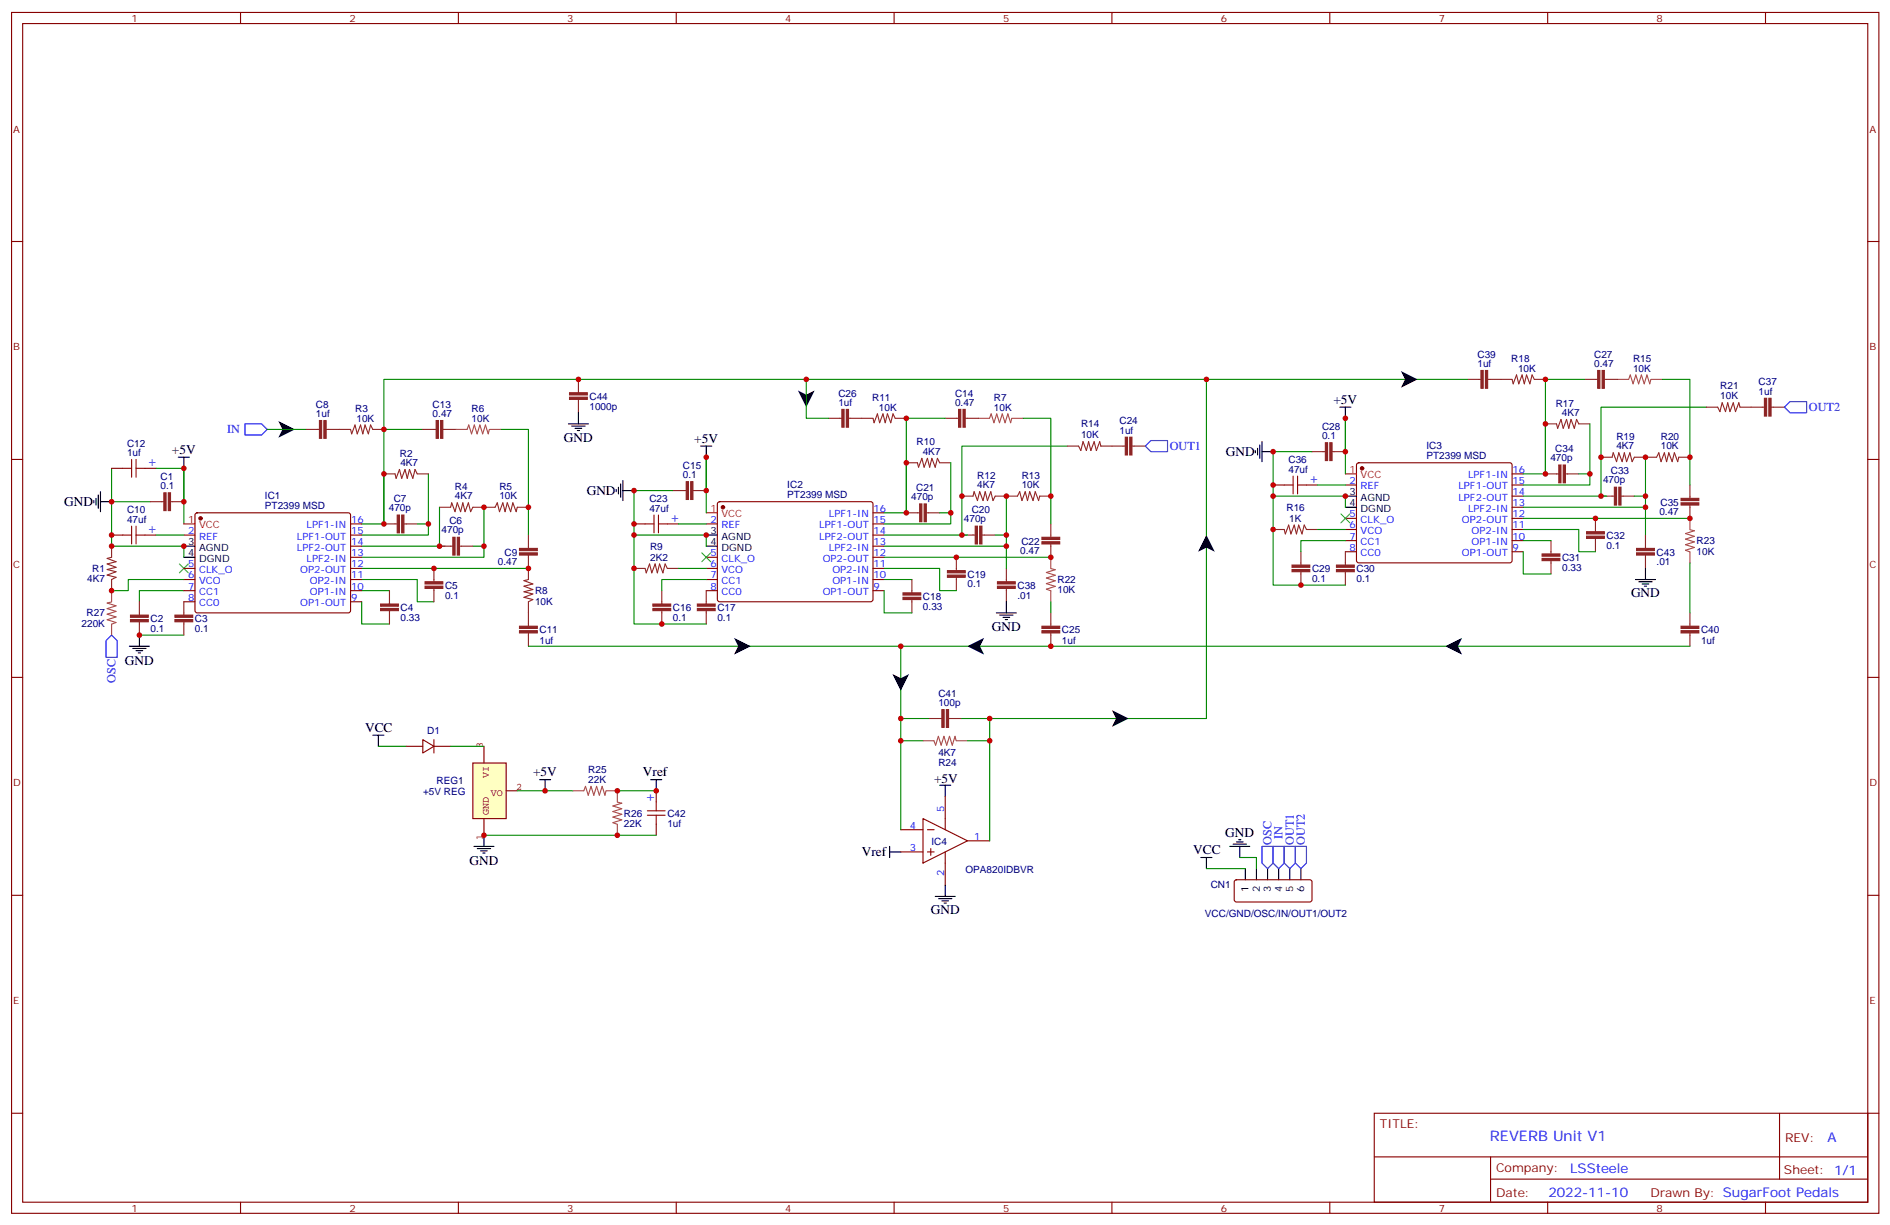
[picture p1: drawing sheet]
<svg xmlns="http://www.w3.org/2000/svg" width="600mm" height="389mm" viewBox="0 0 600 389" stroke-linecap="round" stroke-linejoin="round" font-family="sans-serif">
<g fill="none" stroke="#008700" stroke-width=".35">
<path d="M134.2 136.2h-12.4v14.2M158.9 136.2h8.8v33.6M255.9 120.4h209.9M263 132.7h-7.1v-12.3h-134.1v15.8M300 132.7h-12.3v14.1M324.7 132.7h8.8v33.5M382.9 120.4v107.6h-68.8M427 132.7v17.7M490.5 134.5v15.9h-7.1M490.5 134.5v15.9M502.8 120.4h-12.3v14.1M504.6 134.5v19.4h-21.2"/>
<path d="M527.5 120.4h8.9v33.5M541.7 129.2h-33.6v28.2M35.4 148.6v10.6M47.8 159.2h-12.4v14.1h22.9v3.5M49.5 148.6h8.8v17.6M121.8 150.4v15.8h-7M121.8 150.4v15.8M136 150.4v19.4h-21.2M213.6 155.6h-12.4v14.2h23v3.5M224.2 145.1v17.6M287.7 146.8v15.9h-7.1M287.7 146.8v15.9"/>
<path d="M301.8 146.8v19.4h-21.2M319.4 157.4v15.9h-38.8M338.8 141.5h-33.5v28.3M404.1 157.4v28.2h22.9M416.4 143.3h-12.3v14.1h22.9v3.5M418.2 153.9h8.8M483.4 157.4h26.5M501.1 150.4h3.5M518.7 157.4h3.6M522.3 145.1v15.8h-38.9M49.5 169.8h8.8M114.8 173.3h26.5"/>
<path d="M132.4 166.2h3.6M139.5 160.9v12.4M150.1 173.3h3.5M153.6 160.9v15.9h-38.8M201.2 169.8v28.2h23M215.3 166.2h8.9M280.6 169.8h26.5M280.6 176.8h52.9M298.2 162.7h3.6M315.9 169.8h3.5M418.2 168h8.8M427 171.5h-14.1v3.5"/>
<path d="M483.4 175v7.1h8.9M483.4 168h17.7v7h5.3M483.4 171.5h8.9M483.4 164.5h53M536.4 178.6v15.9M58.3 187.4h-14.1v3.5M114.8 183.9h17.6v7h5.3M114.8 190.9v7.1h8.8M114.8 180.3h52.9M114.8 187.4h8.8M215.3 180.3h8.9M224.2 183.9h-14.2v3.5"/>
<path d="M280.6 187.4v7.1h8.8M280.6 180.3h17.6v7.1h5.3M280.6 183.9h8.8M333.5 190.9v3.6M44.2 201.5h14.1M167.7 205h368.7M285.9 205v23M285.9 235h7M294.7 228h-8.8v35.2M305.3 228h8.8v38.8M307.1 235h7"/>
</g>
<g fill="none" stroke="#8c2424" stroke-width=".35">
<path d="M97.2 136.2h4.2M103.5 136.2h7.8l.3 1.5 1.1-2.9 .7 2.9 1-2.9 .7 2.9 .8-2.9 1 2.9 .7-2.9 .7 1.4h3.5M134.2 136.2h4.2M140.5 136.2h4.3M263 132.7h4.2M269.3 132.7h7.8l.3 1.4 1.1-2.8 .7 2.8 1-2.8 .8 2.8 .7-2.8 1 2.8 .7-2.8 .7 1.4h3.6M300 132.7h4.2M306.4 132.7h4.2M465.8 120.4h4.2M472.2 120.4h7.7l.4 1.4 1-2.8 .7 2.8 1.1-2.8 .7 2.8 .7-2.8 1.1 2.8 .7-2.8 .7 1.4h3.5M490.5 134.5h3.5l.4 1.4 1-2.8 .7 2.8 1.1-2.8 .7 2.8 .7-2.8 1.1 2.8 .7-2.8 .7 1.4h3.5M502.8 120.4h4.3"/>
<path d="M509.2 120.4h4.2M541.7 129.2h3.5l.7 1.4 .7-2.8 1.1 2.8 .7-2.8 .7 2.8 1-2.8 .7 2.8 1.1-2.8 .3 1.4h7.8M562.1 129.2h4.2M47.8 159.2h4.2M54.1 159.2h4.2M121.8 150.4h3.6l.3 1.4 1.1-2.9 .7 2.9 1.1-2.9 .7 2.9 .7-2.9 1 2.9 .7-2.9 .7 1.5h3.6M213.6 155.6h4.2M219.9 155.6h4.3M287.7 146.8h3.5l.3 1.4 1.1-2.8 .7 2.8 1.1-2.8 .7 2.8 .7-2.8 1 2.8 .7-2.8 .7 1.4h3.6M305.3 157.4h3.5l.4-1.4 1 2.8 .7-2.8 1.1 2.8 .7-2.8 .7 2.8 1.1-2.8 .7 2.8 .7-1.4h7l.7-1.4 .7 2.8 1.1-2.8 .7 2.8 .7-2.8 1.1 2.8 .7-2.8 1 2.8 .4-1.4h3.5M338.8 141.5h3.5l.7 1.4 .7-2.8 1.1 2.8 .7-2.8 .7 2.8 1.1-2.8 .7 2.8 1-2.8 .4 1.4h7.8M359.3 141.5h4.2"/>
<path d="M416.4 143.3h4.3M422.8 143.3h4.2M490.5 150.4h4.2M496.9 150.4h4.2M508.1 157.4h4.3M508.1 145.1h3.6l.3-1.4 1.1 2.8 .7-2.8 1 2.8 .7-2.8 .8 2.8 1-2.8 .7 2.8 .7-1.4h7.1l.7-1.4 .7 2.8 1-2.8 .8 2.8 .7-2.8 1 2.8 .7-2.8 1.1 2.8 .3-1.4h3.6M514.5 157.4h4.2M536.4 153.9v4.2M35.4 173.3v3.5l-1.4 .4 2.8 1-2.8 .7 2.8 1.1-2.8 .7 2.8 .7-2.8 1.1 2.8 .7-1.4 .7v3.5M121.8 166.2h4.3M128.2 166.2h4.2M139.5 160.9h3.5l.4-1.4 1 2.8 .7-2.8 1.1 2.8 .7-2.8 .7 2.8 1.1-2.8 .7 2.8 .7-1.4h7l.7-1.4 .7 2.8 1.1-2.8 .7 2.8 .7-2.8 1.1 2.8 .7-2.8 1 2.8 .4-1.4h3.5"/>
<path d="M139.5 173.3h4.2M145.8 173.3h4.3M167.7 169.8v4.2M167.7 176.1v7.8l-1.4 .3 2.8 1.1-2.8 .7 2.8 1-2.8 .7 2.8 .8-2.8 1 2.8 .7-1.4 .7v7.8M287.7 162.7h4.2M294 162.7h4.2M303.5 176.8v4.2M305.3 169.8h4.2M311.6 169.8h4.3M333.5 166.2v4.3M333.5 172.6v4.2M404.1 168h3.5l.4 1.4 1-2.8 .7 2.8 1.1-2.8 .7 2.8 .7-2.8 1 2.8 .7-2.8 .8 1.4h3.5"/>
<path d="M412.9 175v4.3M427 175v4.3M492.3 171.5v4.3M492.3 177.9v4.2M506.4 164.5v4.2M506.4 170.8v4.2M536.4 160.2v4.3M44.2 190.9v4.3M44.2 197.3v4.2M58.3 190.9v4.3M58.3 197.3v4.2M123.6 187.4v4.2"/>
<path d="M123.6 193.7v4.3M137.7 180.3v4.3M137.7 186.7v4.2M201.2 180.3h3.6l.3 1.5 1.1-2.9 .7 2.9 1-2.9 .7 2.9 .7-2.9 1.1 2.9 .7-2.9 .7 1.4h3.5M210 187.4v4.2M210 193.7v4.3M224.2 187.4v4.2M224.2 193.7v4.3M289.4 183.9v4.2M289.4 190.2v4.3M303.5 183.2v4.2M333.5 194.5v4.2"/>
<path d="M412.9 181.4v4.2M427 181.4v4.2M536.4 194.5v4.2M167.7 200.8v4.2M333.5 200.8v4.2M536.4 200.8v4.2M294.7 228h4.2M301.1 228h4.2"/>
</g>
<g fill="#8c2424" stroke="#8c2424" stroke-width=".35">
<path d="M102.8 133.4h.7v5.7h-.7z"/>
<path d="M101.4 133.4h.7v5.7h-.7z"/>
<path d="M164.9 200.1h5.6v.7h-5.6z"/>
<path d="M164.9 198.7h5.6v.7h-5.6z"/>
<path d="M164.9 175.4h5.6v.7h-5.6z"/>
<path d="M164.9 174h5.6v.7h-5.6z"/>
<path d="M127.5 163.4h.7v5.7h-.7z"/>
<path d="M126.1 163.4h.7v5.7h-.7z"/>
<path d="M145.1 170.5h.7v5.6h-.7z"/>
<path d="M143.7 170.5h.7v5.6h-.7z"/>
<path d="M134.9 186h5.6v.7h-5.6z"/>
<path d="M134.9 184.6h5.6v.7h-5.6z"/>
<path d="M120.8 191.6h5.6v.7h-5.6z"/>
<path d="M120.8 193h5.6v.7h-5.6z"/>
<path d="M55.5 196.6h5.7v.7h-5.7z"/>
<path d="M55.5 195.2h5.7v.7h-5.7z"/>
<path d="M41.4 196.6h5.7v.7h-5.7z"/>
<path d="M41.4 195.2h5.7v.7h-5.7z"/>
<path d="M52 156.4h.7v5.6h-.7z"/>
<path d="M53.4 156.4h.7v5.6h-.7z"/>
<path d="M139.8 133.4h.7v5.7h-.7z"/>
<path d="M138.4 133.4h.7v5.7h-.7z"/>
<path d="M305.6 129.9h.8v5.6h-.8z"/>
<path d="M304.2 129.9h.7v5.6h-.7z"/>
<path d="M217.8 152.8h.7v5.7h-.7z"/>
<path d="M219.2 152.8h.7v5.7h-.7z"/>
<path d="M207.2 193h5.7v.7h-5.7z"/>
<path d="M207.2 191.6h5.7v.7h-5.7z"/>
<path d="M221.3 193h5.7v.7h-5.7z"/>
<path d="M221.3 191.6h5.7v.7h-5.7z"/>
<path d="M286.6 188.1h5.6v.7h-5.6z"/>
<path d="M286.6 189.5h5.6v.7h-5.6z"/>
<path d="M300.7 182.5h5.7v.7h-5.7z"/>
<path d="M300.7 181h5.7v.8h-5.7z"/>
<path d="M310.9 166.9h.7v5.7h-.7z"/>
<path d="M309.5 166.9h.7v5.7h-.7z"/>
<path d="M293.3 159.9h.7v5.6h-.7z"/>
<path d="M291.9 159.9h.7v5.6h-.7z"/>
<path d="M330.7 171.9h5.6v.7h-5.6z"/>
<path d="M330.7 170.5h5.6v.7h-5.6z"/>
<path d="M357.2 138.7h.7v5.7h-.7z"/>
<path d="M358.6 138.7h.7v5.7h-.7z"/>
<path d="M268.6 129.9h.7v5.6h-.7z"/>
<path d="M267.2 129.9h.7v5.6h-.7z"/>
<path d="M508.5 117.5h.7v5.7h-.7z"/>
<path d="M507.1 117.5h.7v5.7h-.7z"/>
<path d="M420.7 140.5h.7v5.6h-.7z"/>
<path d="M422.1 140.5h.7v5.6h-.7z"/>
<path d="M410.1 180.7h5.6v.7h-5.6z"/>
<path d="M410.1 179.3h5.6v.7h-5.6z"/>
<path d="M424.2 180.7h5.6v.7h-5.6z"/>
<path d="M424.2 179.3h5.6v.7h-5.6z"/>
<path d="M489.4 175.8h5.7v.7h-5.7z"/>
<path d="M489.4 177.2h5.7v.7h-5.7z"/>
<path d="M503.6 170.1h5.6v.7h-5.6z"/>
<path d="M503.6 168.7h5.6v.7h-5.6z"/>
<path d="M513.8 154.6h.7v5.6h-.7z"/>
<path d="M512.4 154.6h.7v5.6h-.7z"/>
<path d="M496.1 147.5h.8v5.7h-.8z"/>
<path d="M494.7 147.5h.7v5.7h-.7z"/>
<path d="M533.5 159.5h5.7v.7h-5.7z"/>
<path d="M533.5 158.1h5.7v.7h-5.7z"/>
<path d="M560 126.4h.7v5.6h-.7z"/>
<path d="M561.4 126.4h.7v5.6h-.7z"/>
<path d="M471.5 117.5h.7v5.7h-.7z"/>
<path d="M470 117.5h.7v5.7h-.7z"/>
<path d="M330.7 198.7h5.6v.7h-5.6z"/>
<path d="M330.7 200.1h5.6v.7h-5.6z"/>
<path d="M533.5 198.7h5.7v.7h-5.7z"/>
<path d="M533.5 200.1h5.7v.7h-5.7z"/>
<path d="M300.4 225.1h.7v5.7h-.7z"/>
<path d="M298.9 225.1h.7v5.7h-.7z"/>
</g>
<g fill="none" stroke="#a10000" stroke-width=".35">
<path d="M38.9 148.6h2.9M41.8 145.8v5.6M43.2 145.8v5.6M43.2 148.6h2.8M407.6 153.9h2.8M410.4 151.1v5.6M411.8 151.1v5.6M411.8 153.9h2.9M38.9 169.8h2.9M41.8 166.9v5.7M43.2 166.9v5.7M43.2 169.8h2.8"/>
<path d="M204.8 166.2h2.8M207.6 163.4v5.7M209 163.4v5.7M209 166.2h2.8"/>
</g>
<g fill="none" stroke="#870000" stroke-width=".35">
<path d="M3.7 4h592.6v381h-592.6zM7.2 7.5h585.6v373.9h-585.6zM76.3 4v3.5M145.5 4v3.5M214.6 4v3.5M283.8 4v3.5M352.9 4v3.5M422.1 4v3.5M491.2 4v3.5M560.4 4v3.5M3.7 76.6h3.5M592.8 76.6h3.5"/>
<path d="M3.7 145.8h3.5M35.4 148.6h3.5M46 148.6h3.5M227.9 159.4l.5-.2h48.2l.5 .7-.1 30.6-.6 .4h-48.3l-.4-.7v-30.3zM404.1 153.9h3.5M414.7 153.9h3.5M427 153.9h3.5M430.8 147l.4-.2 48.3 .1 .4 .6v30.6l-.7 .5-48.2-.1-.5-.6v-30.4zM479.9 153.9h3.5M479.9 157.4h3.5M479.9 150.4h3.5M592.8 145.8h3.5"/>
<path d="M35.4 169.8h3.5M46 169.8h3.5M58.3 169.8h3.6M62.1 162.9l.5-.2 48.2 .1 .5 .6-.1 30.6-.6 .5-48.3-.1-.4-.7v-30.3zM111.3 169.8h3.5M111.3 176.8h3.5M111.3 173.3h3.5M111.3 166.2h3.5M201.2 166.2h3.6M211.8 166.2h3.5M224.2 176.8h3.5M224.2 166.2h3.5"/>
<path d="M277.1 169.8h3.5M277.1 176.8h3.5M277.1 173.3h3.5M277.1 166.2h3.5M277.1 162.7h3.5M427 164.5h3.5M427 168h3.5M427 171.5h3.5M427 175h3.5M479.9 164.5h3.5M479.9 168h3.5M479.9 171.5h3.5"/>
<path d="M479.9 175h3.5M479.9 160.9h3.5M58.3 180.3h3.6M58.3 183.9h3.6M58.3 187.4h3.6M58.3 190.9h3.6M111.3 180.3h3.5M111.3 183.9h3.5M111.3 187.4h3.5M111.3 190.9h3.5M224.2 180.3h3.5M224.2 183.9h3.5"/>
<path d="M224.2 187.4h3.5M277.1 180.3h3.5M277.1 183.9h3.5M277.1 187.4h3.5M3.7 214.9h3.5M592.8 214.9h3.5M292.9 259.7l14.2 7.1-14.2 7zM300 252.7v10.5M285.9 263.2h7M285.9 270.3h7M294.4 263.2h2.1M294.4 270.3h2.1"/>
<path d="M295.4 269.2v2.2M300 270.3v10.6M307.1 266.8h7M3.7 284.1h3.5M592.8 284.1h3.5M3.7 353.2h3.5M436.2 353.2h156.6v28.2h-156.6zM564.8 353.2v20.9M592.8 353.2h3.5M436.2 367h156.5M473.1 374.1h119.6M473.1 367v14.2"/>
<path d="M76.3 381.4v3.6M145.5 381.4v3.6M214.6 381.4v3.6M283.8 381.4v3.6M352.9 381.4v3.6M422.1 381.4v3.6M491.2 381.4v3.6M560.4 381.4v3.6"/>
</g>
<g fill="none" stroke="#000" stroke-width=".35">
<path d="M425.2 129.2h3.6M427 129.2v3.5M29.8 158.8v.7M30.5 158.1v2.1M31.2 157.1v4.2M31.9 159.2h3.5M31.9 156v6.3M56.6 145.1h3.5M58.3 145.1v3.5M195.6 155.3v.7M196.3 154.6v2.1M197 153.5v4.3"/>
<path d="M197.7 155.6h3.5M197.7 152.5v6.3M222.4 141.5h3.5M224.2 141.5v3.6M398.4 142.9v.8M399.1 142.2v2.2M399.8 141.2v4.2M400.5 143.3h3.6M400.5 140.1v6.4M427 157.4h3.5M58.3 173.3h3.6M58.3 176.8h3.6"/>
<path d="M224.2 173.3h3.5M224.2 169.8h3.5M427 160.9h3.5M41.1 205h6.3M42.1 205.7h4.3M43.2 206.4h2.1M43.9 207.2h.7M44.2 201.5v3.5M171.2 247.4h3.6M173 247.4v3.5M298.2 249.1h3.6M300 249.1v3.6"/>
<path d="M150.4 268.5h6.4M151.5 269.2h4.2M152.5 269.9h2.2M153.2 270.7h.8M153.6 265v3.5M282.4 270.3h3.5M282.4 268.5v3.6M296.8 284.4h6.4M297.9 285.1h4.2M298.9 285.8h2.2M299.6 286.5h.8M300 280.9v3.5"/>
</g>
<path d="M56.9 178.9l2.9 2.9M59.8 178.9l-2.9 2.9M222.7 175.4l2.9 2.8M225.6 175.4l-2.9 2.8M425.6 163.1l2.8 2.8M428.4 163.1l-2.8 2.8" fill="none" stroke="#3c3" stroke-width=".35"/>
<g fill="#870000" stroke="#870000" stroke-width=".35">
<circle cx="63.6" cy="164.5" r=".53"/>
<circle cx="229.4" cy="160.9" r=".53"/>
<circle cx="432.3" cy="148.6" r=".53"/>
</g>
<path d="M427 150.4h3.5M58.3 166.2h3.6M224.2 162.7h3.5" fill="none" stroke="#f00" stroke-width=".35"/>
<path d="M144.8 136.2h3.5l.5-1.4 .9 2.9 .8-2.9 .9 2.9 .9-2.9 .9 2.9 .9-2.9 .9 2.9 .3-1.5M155.4 136.2h3.5M310.6 132.7h3.5l.5-1.4 .9 2.8 .8-2.8 .9 2.8 .9-2.8 .9 2.8 .9-2.8 .9 2.8 .3-1.4M321.2 132.7h3.5M513.4 120.4h3.5l.5-1.4 .9 2.8 .9-2.8 .9 2.8 .9-2.8 .8 2.8 .9-2.8 .9 2.8 .4-1.4M524.1 120.4h3.4M333.5 176.8v3.5M536.4 168l1.4 .4-2.8 .9 2.8 .9-2.8 .8 2.8 .9-2.8 .9 2.8 .9-2.8 .9 1.4 .5v3.5M536.4 164.5v3.4M333.5 180.4l1.4 .3-2.8 .9 2.8 .9-2.8 .9 2.8 .9-2.8 .9 2.8 .8-2.8 .9 1.4 .6v3.4M292.9 235h3.5l.5 1.4 .9-2.8 .9 2.8 .9-2.8 .9 2.8 .9-2.8 .8 2.8 .9-2.8 .4 1.4M303.6 235h3.5" fill="none" stroke="#a64a4a" stroke-width=".35"/>
<path d="M77.8 134.5h5.2l1.8 1.7-1.8 1.8h-5.2zM568.1 127.4h5.3v3.6h-5.3l-1.8-1.8zM363.5 141.5l1.8-1.7h5.3v3.5h-5.3zM35.4 201.5l1.8 1.8v5.3h-3.5v-5.3z" fill="none" stroke="#00f" stroke-width=".35"/>
<path d="M88.3 133.6l5.3 2.6-5.3 2.7 1.4-2.7zM253.3 123.9l2.6 1.3 2.7-1.3-2.7 5.3zM444.6 117.7l5.3 2.7-5.3 2.6 1.4-2.6zM382.9 169.8l2.7 5.2-2.7-1.3-2.6 1.3zM233 202.4l5.3 2.6-5.3 2.7 1.3-2.7zM307.1 205l5.2-2.6-1.3 2.6 1.3 2.7zM458.8 205l5.2-2.6-1.3 2.6 1.3 2.7zM352.9 225.3l5.3 2.7-5.3 2.6 1.3-2.6z" fill="#000"/>
<path d="M150.1 242.1h10.6v17.6h-10.6z" fill="#ffffc2" stroke="#850000" stroke-width=".35"/>
<path d="M153.6 236.8v5.3M153.6 259.7v5.3M160.7 250.9h3.5" fill="none" stroke="#850000" stroke-width=".35"/>
<path d="M84.8 136.2h12.4M319.4 173.3v7M522.3 160.9v8.9M58.3 183.9h-17.6v3.5h-5.3M120.1 236.8h8.8M143 236.8h10.6M164.2 250.9h17.6M195.9 250.9h12.4M153.6 265h54.7M382.9 275.6h12.4M393.5 272.1h5.3v3.5" fill="none" stroke="#008700" stroke-width=".35"/>
<g fill="none" stroke="#000" stroke-width=".35">
<path d="M180.4 134.5h6.4M181.5 135.2h4.2M182.5 135.9h2.1M183.2 136.6h.7M183.6 131v3.5M316.2 194.5h6.4M317.3 195.2h4.2M318.3 195.9h2.2M319.1 196.6h.7M319.4 190.9v3.6M519.1 183.9h6.3M520.1 184.6h4.3"/>
<path d="M521.2 185.3h2.1M521.9 186h.7M522.3 180.3v3.6M118.3 233.3h3.5M120.1 233.3v3.5M206.5 247.4h3.5M208.3 247.4v3.5M381.1 272.1h3.6M382.9 272.1v3.5M390.3 268.5h6.4M391.4 267.8h4.2M392.4 267.1h2.1"/>
<path d="M393.1 266.4h.7M393.5 268.5v3.6M395.3 275.6v3.5M398.8 275.6v3.5M402.3 275.6v3.5M405.8 275.6v3.5M409.4 275.6v3.5M412.9 275.6v3.5"/>
</g>
<path d="M35.4 191l-1.4 .3 2.8 .9-2.8 .9 2.8 .9-2.8 .9 2.8 .8-2.8 .9 2.8 .9-1.4 .5v3.5M35.4 187.4v3.5M181.8 250.9h3.5l.5-1.4 .9 2.8 .9-2.8 .9 2.8 .8-2.8 .9 2.8 .9-2.8 .9 2.8 .3-1.4M192.5 250.9h3.4v3.5M195.9 254.5l1.4 .3-2.8 .9 2.8 .9-2.8 .9 2.8 .9-2.8 .8 2.8 .9-2.8 .9 1.4 .5v3.5" fill="none" stroke="#a64a4a" stroke-width=".35"/>
<path d="M205.5 257.2h5.6M205.5 258.7h5.6M208.3 254.4v2.8M208.3 258.7v2.8" fill="none" stroke="#a10000" stroke-width=".35"/>
<path d="M128.9 236.8h5.3M134.2 234.7l3.5 2.1-3.5 2.1zM137.7 234.7v4.2M137.7 236.8h5.3M208.3 250.9v3.5M208.3 261.5v3.5M392 279.3l.4-.2 23.6 .1 .4 .6v5.9l-.7 .5-23.5-.1-.5-.6v-5.7z" fill="none" stroke="#870000" stroke-width=".35"/>
<path d="M283.2 213.9l2.7 1.3 2.6-1.3-2.6 5.2z" fill="#000"/>
<path d="M183.6 120.4v4.2M183.6 126.7v4.3M522.3 169.8v4.2M522.3 176.1v4.2M319.4 180.3v4.3M319.4 186.7v4.2" fill="none" stroke="#8c2424" stroke-width=".35"/>
<g fill="#8c2424" stroke="#8c2424" stroke-width=".35">
<path d="M316.6 184.6h5.6v.7h-5.6z"/>
<path d="M316.6 186h5.6v.7h-5.6z"/>
<path d="M519.4 174h5.7v.7h-5.7z"/>
<path d="M519.4 175.4h5.7v.7h-5.7z"/>
<path d="M180.8 124.6h5.6v.7h-5.6z"/>
<path d="M180.8 126h5.6v.7h-5.6z"/>
</g>
<path d="M400.5 268.5h3.6v5.3l-1.8 1.8-1.8-1.8zM404.1 268.5h3.5v5.3l-1.8 1.8-1.7-1.8zM407.6 268.5h3.5v5.3l-1.7 1.8-1.8-1.8zM411.1 268.5h3.6v5.3l-1.8 1.8-1.8-1.8z" fill="none" stroke="#00f" stroke-width=".35"/>
<g fill="#c00">
<circle cx="121.8" cy="150.4" r=".88"/>
<circle cx="137.7" cy="180.3" r=".88"/>
<circle cx="153.6" cy="173.3" r=".88"/>
<circle cx="153.6" cy="160.9" r=".88"/>
<circle cx="136" cy="166.2" r=".88"/>
<circle cx="44.2" cy="201.5" r=".88"/>
<circle cx="58.3" cy="148.6" r=".88"/>
<circle cx="58.3" cy="159.2" r=".88"/>
<circle cx="58.3" cy="173.3" r=".88"/>
<circle cx="35.4" cy="169.8" r=".88"/>
<circle cx="35.4" cy="159.2" r=".88"/>
<circle cx="121.8" cy="166.2" r=".88"/>
<circle cx="35.4" cy="173.3" r=".88"/>
<circle cx="121.8" cy="136.2" r=".88"/>
<circle cx="167.7" cy="160.9" r=".88"/>
<circle cx="139.5" cy="173.3" r=".88"/>
<circle cx="305.3" cy="157.4" r=".88"/>
<circle cx="305.3" cy="169.8" r=".88"/>
<circle cx="333.5" cy="157.4" r=".88"/>
<circle cx="287.7" cy="132.7" r=".88"/>
<circle cx="287.7" cy="162.7" r=".88"/>
<circle cx="201.2" cy="155.6" r=".88"/>
<circle cx="201.2" cy="166.2" r=".88"/>
<circle cx="224.2" cy="169.8" r=".88"/>
<circle cx="224.2" cy="155.6" r=".88"/>
<circle cx="224.2" cy="145.1" r=".88"/>
<circle cx="301.8" cy="162.7" r=".88"/>
<circle cx="319.4" cy="157.4" r=".88"/>
<circle cx="319.4" cy="169.8" r=".88"/>
<circle cx="303.5" cy="176.8" r=".88"/>
<circle cx="287.7" cy="146.8" r=".88"/>
<circle cx="508.1" cy="145.1" r=".88"/>
<circle cx="508.1" cy="157.4" r=".88"/>
<circle cx="536.4" cy="145.1" r=".88"/>
<circle cx="490.5" cy="120.4" r=".88"/>
<circle cx="490.5" cy="150.4" r=".88"/>
<circle cx="404.1" cy="143.3" r=".88"/>
<circle cx="404.1" cy="153.9" r=".88"/>
<circle cx="427" cy="157.4" r=".88"/>
<circle cx="427" cy="143.3" r=".88"/>
<circle cx="427" cy="132.7" r=".88"/>
<circle cx="504.6" cy="150.4" r=".88"/>
<circle cx="522.3" cy="145.1" r=".88"/>
<circle cx="522.3" cy="157.4" r=".88"/>
<circle cx="506.4" cy="164.5" r=".88"/>
<circle cx="490.5" cy="134.5" r=".88"/>
<circle cx="255.9" cy="120.4" r=".88"/>
<circle cx="167.7" cy="180.3" r=".88"/>
<circle cx="333.5" cy="176.8" r=".88"/>
<circle cx="536.4" cy="164.5" r=".88"/>
<circle cx="314.1" cy="235" r=".88"/>
<circle cx="285.9" cy="235" r=".88"/>
<circle cx="404.1" cy="157.4" r=".88"/>
<circle cx="201.2" cy="169.8" r=".88"/>
<circle cx="333.5" cy="205" r=".88"/>
<circle cx="285.9" cy="228" r=".88"/>
<circle cx="285.9" cy="205" r=".88"/>
<circle cx="382.9" cy="120.4" r=".88"/>
<circle cx="314.1" cy="228" r=".88"/>
<circle cx="153.6" cy="265" r=".88"/>
<circle cx="173" cy="250.9" r=".88"/>
<circle cx="195.9" cy="250.9" r=".88"/>
<circle cx="195.9" cy="265" r=".88"/>
<circle cx="208.3" cy="250.9" r=".88"/>
<circle cx="35.4" cy="187.4" r=".88"/>
<circle cx="201.2" cy="180.3" r=".88"/>
<circle cx="210" cy="198" r=".88"/>
<circle cx="404.1" cy="168" r=".88"/>
<circle cx="412.9" cy="185.6" r=".88"/>
<circle cx="319.4" cy="173.3" r=".88"/>
<circle cx="522.3" cy="160.9" r=".88"/>
<circle cx="183.6" cy="120.4" r=".88"/>
</g>
<text font-size="4.6" fill="#00f" x="472.9" y="362">REVERB Unit V1</text>
<g font-size="4.2">
<text x="423.2" y="128.2">+5V</text>
<text x="179" y="140.1">GND</text>
<text x="220.4" y="140.5">+5V</text>
<text x="54.6" y="144">+5V</text>
<text x="389.1" y="144.7">GND</text>
<text x="20.4" y="160.6">GND</text>
<text x="186.2" y="157">GND</text>
<text x="517.7" y="189.5">GND</text>
<text x="314.8" y="200.1">GND</text>
<text x="39.6" y="211">GND</text>
<text x="115.9" y="232.2">VCC</text>
<text x="169.2" y="246.3">+5V</text>
<text x="204.1" y="246.4">Vref</text>
<text x="296.5" y="248.4">+5V</text>
<text x="388.9" y="265.5">GND</text>
<text x="149" y="274.5">GND</text>
<text x="273.5" y="271.7">Vref</text>
<text x="378.7" y="271.1">VCC</text>
<text x="295.4" y="290.1">GND</text>
</g>
<g font-size="4.2" fill="#00f">
<text x="49.5" y="148.6" transform="rotate(-90 49.5 148.6)">+</text>
<text x="418.2" y="153.9" transform="rotate(-90 418.2 153.9)">+</text>
<text x="215.3" y="166.2" transform="rotate(-90 215.3 166.2)">+</text>
<text x="49.5" y="169.7" transform="rotate(-90 49.5 169.7)">+</text>
<text x="204.8" y="254.3">+</text>
<text x="580" y="362.5">A</text>
<text x="498.4" y="372">LSSteele</text>
<text x="491.4" y="379.8">2022-11-10</text>
</g>
<g font-size="3.9" fill="#00f">
<text x="574.1" y="130.3">OUT2</text>
<text x="72.1" y="137.5">IN</text>
<text x="371.3" y="142.6">OUT1</text>
<text x="36.7" y="216.6" transform="rotate(-90 36.7 216.6)">OSC</text>
<text x="403.5" y="268" transform="rotate(-90 403.5 268)">OSC</text>
<text x="407.1" y="266.3" transform="rotate(-90 407.1 266.3)">IN</text>
<text x="410.6" y="268" transform="rotate(-90 410.6 268)">OUT1</text>
<text x="414.1" y="268" transform="rotate(-90 414.1 268)">OUT2</text>
</g>
<g font-size="3.9" fill="#800">
<text x="437.9" y="357.8">TITLE:</text>
<text x="566.6" y="362.5">REV:</text>
<text x="474.8" y="372">Company:</text>
<text x="566.2" y="372.6">Sheet: 1/1</text>
<text x="474.8" y="379.7">Date:</text>
<text x="523.9" y="379.7">Drawn By: SugarFoot Pedals</text>
</g>
<g font-size="3.2" fill="#800">
<text x="41.8" y="6.9">1</text>
<text x="110.9" y="6.9">2</text>
<text x="180.1" y="6.9">3</text>
<text x="249.2" y="6.9">4</text>
<text x="318.3" y="6.9">5</text>
<text x="387.5" y="6.9">6</text>
<text x="456.6" y="6.9">7</text>
<text x="525.8" y="6.9">8</text>
<text x="4.2" y="42.1">A</text>
<text x="593.3" y="42.1">A</text>
<text x="4.2" y="111.2">B</text>
<text x="593.3" y="111.2">B</text>
<text x="4.2" y="180.3">C</text>
<text x="593.3" y="180.3">C</text>
<text x="4.2" y="249.5">D</text>
<text x="593.3" y="249.5">D</text>
<text x="4.2" y="318.6">E</text>
<text x="593.3" y="318.6">E</text>
<text x="41.8" y="384.4">1</text>
<text x="110.9" y="384.4">2</text>
<text x="180.1" y="384.4">3</text>
<text x="249.2" y="384.4">4</text>
<text x="318.3" y="384.4">5</text>
<text x="387.5" y="384.4">6</text>
<text x="456.6" y="384.4">7</text>
<text x="525.8" y="384.4">8</text>
</g>
<g font-size="3.2" fill="#000080">
<text x="468.9" y="113.5">C39</text>
<text x="506" y="113.5">C27</text>
<text x="468.9" y="116.5">1uf</text>
<text x="479.7" y="114.9">R18</text>
<text x="481.8" y="117.9">10K</text>
<text x="506" y="116.5">0.47</text>
<text x="518.3" y="117.9">10K</text>
<text x="518.3" y="114.9">R15</text>
<text x="266.1" y="125.8">C26</text>
<text x="303.1" y="125.8">C14</text>
<text x="546" y="123.3">R21</text>
<text x="558.2" y="125.3">1uf</text>
<text x="558.2" y="122.3">C37</text>
<text x="100.3" y="129.3">C8</text>
<text x="112.8" y="130.7">R3</text>
<text x="137.3" y="129.3">C13</text>
<text x="149.7" y="130.7">R6</text>
<text x="187.1" y="129.9">1000p</text>
<text x="187.1" y="126.9">C44</text>
<text x="266.1" y="128.8">1uf</text>
<text x="276.8" y="127.2">R11</text>
<text x="279" y="130.2">10K</text>
<text x="303.1" y="128.8">0.47</text>
<text x="315.5" y="130.2">10K</text>
<text x="315.5" y="127.2">R7</text>
<text x="493.8" y="129">R17</text>
<text x="546" y="126.7">10K</text>
<text x="100.3" y="132.4">1uf</text>
<text x="113.2" y="133.8">10K</text>
<text x="137.3" y="132.4">0.47</text>
<text x="149.7" y="133.8">10K</text>
<text x="343.1" y="135.6">R14</text>
<text x="355.3" y="137.7">1uf</text>
<text x="355.3" y="134.6">C24</text>
<text x="419.6" y="136.4">C28</text>
<text x="495.7" y="132">4K7</text>
<text x="40.3" y="141.7">C12</text>
<text x="290.9" y="141.3">R10</text>
<text x="343.1" y="139.1">10K</text>
<text x="419.6" y="139.4">0.1</text>
<text x="452.7" y="142.6">IC3</text>
<text x="493.6" y="143.4">C34</text>
<text x="513" y="142.6">4K7</text>
<text x="513" y="139.6">R19</text>
<text x="527.1" y="142.6">10K</text>
<text x="527.1" y="139.6">R20</text>
<text x="40.3" y="144.7">1uf</text>
<text x="126.9" y="144.9">R2</text>
<text x="127.1" y="147.9">4K7</text>
<text x="216.8" y="148.7">C15</text>
<text x="292.9" y="144.4">4K7</text>
<text x="409" y="147">C36</text>
<text x="452.7" y="145.6">PT2399 MSD</text>
<text x="492.1" y="146.3">470p</text>
<text x="51" y="155.3">0.1</text>
<text x="51" y="152.3">C1</text>
<text x="144.4" y="155.4">R4</text>
<text x="158.5" y="155.4">R5</text>
<text x="216.8" y="151.8">0.1</text>
<text x="249.9" y="154.9">IC2</text>
<text x="290.8" y="155.8">C21</text>
<text x="310.2" y="154.9">4K7</text>
<text x="310.2" y="151.9">R12</text>
<text x="324.3" y="154.9">10K</text>
<text x="324.3" y="151.9">R13</text>
<text x="409" y="150">47uf</text>
<text x="508.8" y="153.4">470p</text>
<text x="511.3" y="150.5">C33</text>
<text x="84.1" y="161.5">PT2399 MSD</text>
<text x="84.1" y="158.4">IC1</text>
<text x="125" y="159.3">C7</text>
<text x="144.4" y="158.5">4K7</text>
<text x="158.5" y="158.5">10K</text>
<text x="206.1" y="159.3">C23</text>
<text x="249.9" y="157.9">PT2399 MSD</text>
<text x="289.2" y="158.7">470p</text>
<text x="527" y="160.4">C35</text>
<text x="40.3" y="165.9">47uf</text>
<text x="40.3" y="162.8">C10</text>
<text x="123.4" y="162.2">470p</text>
<text x="142.6" y="166.4">C6</text>
<text x="206.1" y="162.3">47uf</text>
<text x="305.9" y="165.7">470p</text>
<text x="308.4" y="162.8">C20</text>
<text x="408.3" y="162.3">R16</text>
<text x="409.2" y="165.5">1K</text>
<text x="526.7" y="163.5">0.47</text>
<text x="140.1" y="169.2">470p</text>
<text x="324.2" y="172.8">C22</text>
<text x="509.9" y="171">C32</text>
<text x="538.5" y="172.7">R23</text>
<text x="158" y="179.3">0.47</text>
<text x="160.1" y="176.3">C9</text>
<text x="206.3" y="174.6">R9</text>
<text x="206.4" y="177.9">2K2</text>
<text x="323.8" y="175.8">0.47</text>
<text x="495.8" y="178.1">C31</text>
<text x="509.9" y="174">0.1</text>
<text x="525.8" y="179.3">.01</text>
<text x="525.8" y="176.3">C43</text>
<text x="538.5" y="175.9">10K</text>
<text x="27.7" y="184.6">4K7</text>
<text x="29.2" y="181.6">R1</text>
<text x="307.1" y="183.4">C19</text>
<text x="335.6" y="185">R22</text>
<text x="416.4" y="184.6">0.1</text>
<text x="416.4" y="181.6">C29</text>
<text x="430.5" y="184.6">0.1</text>
<text x="430.5" y="181.6">C30</text>
<text x="495.8" y="181.1">0.33</text>
<text x="141.3" y="189.9">0.1</text>
<text x="141.3" y="186.9">C5</text>
<text x="169.8" y="191.8">10K</text>
<text x="169.8" y="188.6">R8</text>
<text x="292.9" y="190.4">C18</text>
<text x="307.1" y="186.4">0.1</text>
<text x="322.9" y="189.9">.01</text>
<text x="322.9" y="186.9">C38</text>
<text x="335.6" y="188.3">10K</text>
<text x="27.5" y="195.5">R27</text>
<text x="47.8" y="197.5">C2</text>
<text x="61.9" y="197.5">C3</text>
<text x="127.1" y="197">0.33</text>
<text x="127.1" y="193.9">C4</text>
<text x="213.6" y="197">0.1</text>
<text x="213.6" y="194">C16</text>
<text x="227.7" y="197">0.1</text>
<text x="227.7" y="194">C17</text>
<text x="292.9" y="193.4">0.33</text>
<text x="25.9" y="198.8">220K</text>
<text x="47.8" y="200.5">0.1</text>
<text x="61.9" y="200.5">0.1</text>
<text x="171.2" y="200.9">C11</text>
<text x="337" y="200.9">C25</text>
<text x="539.9" y="200.9">C40</text>
<text x="171.2" y="204.2">1uf</text>
<text x="337" y="204.2">1uf</text>
<text x="539.9" y="204.2">1uf</text>
<text x="297.8" y="221.1">C41</text>
<text x="297.8" y="224.1">100p</text>
<text x="135.6" y="232.7">D1</text>
<text x="297.8" y="240">4K7</text>
<text x="186.7" y="245.4">R25</text>
<text x="297.8" y="243">R24</text>
<text x="138.5" y="248.6">REG1</text>
<text x="186.7" y="248.4">22K</text>
<text x="134.3" y="252.2">+5V REG</text>
<text x="198" y="262.2">22K</text>
<text x="198" y="259.2">R26</text>
<text x="211.8" y="262.2">1uf</text>
<text x="211.8" y="259.2">C42</text>
<text x="295.6" y="268">IC4</text>
<text x="306.4" y="276.8">OPA820IDBVR</text>
<text x="384.3" y="281.7">CN1</text>
<text x="382.4" y="290.9">VCC/GND/OSC/IN/OUT1/OUT2</text>
</g>
<g font-size="3.2" fill="#f00">
<text x="428.3" y="150">1</text>
<text x="431.8" y="151.8">VCC</text>
<text x="59.7" y="165.9">1</text>
<text x="63.2" y="167.6">VCC</text>
<text x="225.5" y="162.3">1</text>
<text x="229" y="164.1">VCC</text>
</g>
<g font-size="3.2" fill="#00f">
<text x="428.3" y="153.5">2</text>
<text x="431.8" y="155.3">REF</text>
<text x="462.9" y="155.3">LPF1-OUT</text>
<text x="465.9" y="151.8">LPF1-IN</text>
<text x="480.1" y="153.5">15</text>
<text x="480.1" y="150">16</text>
<text x="462.9" y="158.8">LPF2-OUT</text>
<text x="480.1" y="160.6">13</text>
<text x="480.1" y="157.1">14</text>
<text x="97.3" y="167.6">LPF1-IN</text>
<text x="111.4" y="165.9">16</text>
<text x="225.5" y="165.9">2</text>
<text x="229" y="167.6">REF</text>
<text x="260" y="167.6">LPF1-OUT</text>
<text x="263.1" y="164.1">LPF1-IN</text>
<text x="277.2" y="165.9">15</text>
<text x="277.2" y="162.3">16</text>
<text x="428.3" y="164.1">5</text>
<text x="428.3" y="167.6">6</text>
<text x="431.8" y="165.9">CLK_O</text>
<text x="464" y="165.9">OP2-OUT</text>
<text x="465.9" y="162.3">LPF2-IN</text>
<text x="480.1" y="167.6">11</text>
<text x="480.1" y="164.1">12</text>
<text x="59.7" y="169.4">2</text>
<text x="63.2" y="171.2">REF</text>
<text x="94.2" y="171.2">LPF1-OUT</text>
<text x="111.4" y="172.9">14</text>
<text x="111.4" y="169.4">15</text>
<text x="260" y="171.2">LPF2-OUT</text>
<text x="277.2" y="172.9">13</text>
<text x="277.2" y="169.4">14</text>
<text x="428.3" y="171.2">7</text>
<text x="431.8" y="169.4">VCO</text>
<text x="431.8" y="172.9">CC1</text>
<text x="467" y="172.9">OP1-IN</text>
<text x="467" y="169.4">OP2-IN</text>
<text x="480.1" y="171.2">10</text>
<text x="59.7" y="180">5</text>
<text x="94.2" y="174.7">LPF2-OUT</text>
<text x="97.3" y="178.2">LPF2-IN</text>
<text x="111.4" y="180">12</text>
<text x="111.4" y="176.5">13</text>
<text x="225.5" y="176.5">5</text>
<text x="225.5" y="180">6</text>
<text x="229" y="178.2">CLK_O</text>
<text x="261.1" y="178.2">OP2-OUT</text>
<text x="263.1" y="174.7">LPF2-IN</text>
<text x="277.2" y="180">11</text>
<text x="277.2" y="176.5">12</text>
<text x="428.3" y="174.7">8</text>
<text x="431.8" y="176.5">CC0</text>
<text x="464" y="176.5">OP1-OUT</text>
<text x="480.1" y="174.7">9</text>
<text x="59.7" y="183.5">6</text>
<text x="63.2" y="181.8">CLK_O</text>
<text x="63.2" y="185.3">VCO</text>
<text x="95.3" y="181.8">OP2-OUT</text>
<text x="98.4" y="185.3">OP2-IN</text>
<text x="111.4" y="183.5">11</text>
<text x="225.5" y="183.5">7</text>
<text x="229" y="181.8">VCO</text>
<text x="229" y="185.3">CC1</text>
<text x="264.2" y="185.3">OP1-IN</text>
<text x="264.2" y="181.8">OP2-IN</text>
<text x="277.2" y="183.5">10</text>
<text x="59.7" y="187">7</text>
<text x="59.7" y="190.6">8</text>
<text x="63.2" y="188.8">CC1</text>
<text x="98.4" y="188.8">OP1-IN</text>
<text x="111.4" y="190.6">9</text>
<text x="111.4" y="187">10</text>
<text x="225.5" y="187">8</text>
<text x="229" y="188.8">CC0</text>
<text x="261.1" y="188.8">OP1-OUT</text>
<text x="277.2" y="187">9</text>
<text x="63.2" y="192.3">CC0</text>
<text x="95.3" y="192.3">OP1-OUT</text>
<text x="299.6" y="257.6" transform="rotate(-90 299.6 257.6)">5</text>
<text x="288.8" y="262.9">4</text>
<text x="288.8" y="269.9">3</text>
<text x="309.2" y="266.4">1</text>
<text x="299.6" y="278" transform="rotate(-90 299.6 278)">2</text>
</g>
<g font-size="3.2">
<text x="428.3" y="157.1">3</text>
<text x="428.3" y="160.6">4</text>
<text x="431.8" y="158.8">AGND</text>
<text x="431.8" y="162.3">DGND</text>
<text x="59.7" y="172.9">3</text>
<text x="225.5" y="169.4">3</text>
<text x="225.5" y="172.9">4</text>
<text x="229" y="171.2">AGND</text>
<text x="59.7" y="176.5">4</text>
<text x="63.2" y="174.7">AGND</text>
<text x="63.2" y="178.2">DGND</text>
<text x="229" y="174.7">DGND</text>
<text x="396.3" y="282.9" transform="rotate(-90 396.3 282.9)">1</text>
<text x="399.8" y="282.9" transform="rotate(-90 399.8 282.9)">2</text>
<text x="403.4" y="282.9" transform="rotate(-90 403.4 282.9)">3</text>
<text x="406.9" y="282.9" transform="rotate(-90 406.9 282.9)">4</text>
<text x="410.4" y="282.9" transform="rotate(-90 410.4 282.9)">5</text>
<text x="413.9" y="282.9" transform="rotate(-90 413.9 282.9)">6</text>
</g>
<g font-size="3.2" fill="#840000">
<text x="153.2" y="237.3" transform="rotate(-90 153.2 237.3)">3</text>
<text x="155.1" y="246.9" transform="rotate(-90 155.1 246.9)">VI</text>
<text x="163.8" y="250.5">2</text>
<text x="155.8" y="252.4">VO</text>
<text x="155.1" y="258.7" transform="rotate(-90 155.1 258.7)">GND</text>
<text x="153.2" y="266.4" transform="rotate(-90 153.2 266.4)">1</text>
</g>
</svg>
